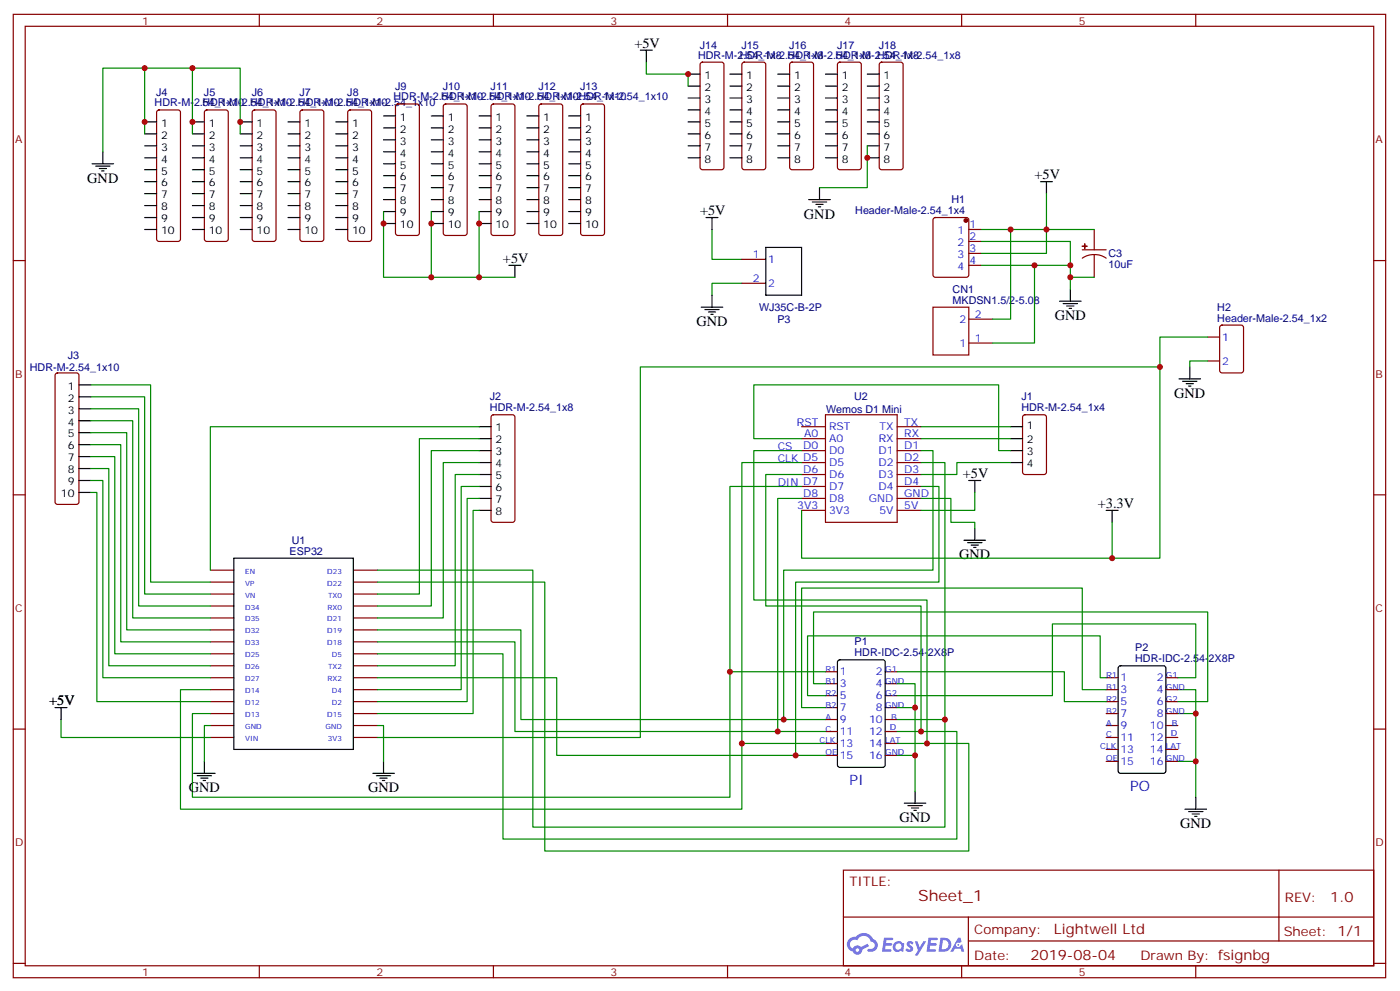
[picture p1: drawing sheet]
<svg xmlns="http://www.w3.org/2000/svg" width="413mm" height="292mm" viewBox="0 0 413 292" stroke-linecap="round" stroke-linejoin="round" font-family="sans-serif">
<g fill="none" stroke="#870000" stroke-width=".35">
<path d="M3.9 4.2h405.4v284.4h-405.4zM7.4 7.8h398.3v277.2h-398.3zM76.6 4.2v3.6M145.7 4.2v3.6M214.9 4.2v3.6M284 4.2v3.6M353.2 4.2v3.6M3.9 76.9h3.5M405.7 76.9h3.6M3.9 146h3.5M405.7 146h3.6M3.9 215.2h3.5"/>
<path d="M405.7 215.2h3.6M249.1 256.8h156.6v28.2h-156.6zM377.7 256.8v20.9M249.1 270.7h156.5M286 277.7h119.6M286 270.7v14.1M3.9 284.3h3.5M76.6 285v3.6M145.7 285v3.6M214.9 285v3.6M284 285v3.6M353.2 285v3.6"/>
<path d="M405.7 284.3h3.6"/>
</g>
<g fill="#5487ff">
<path d="M268.1 278a1.22 1.22 0 0 1 1.7 .3l-.4 .5a.47 .47 0 0 0-.3-.4 .47 .47 0 0 0-.5 .2l.1 .3a1.14 1.14 0 0 1 .8 1.7 1.14 1.14 0 0 1-1.9 0l-.2-.2 .5-.5 .7 .4a.29 .29 0 0 0 .3-.3 .29 .29 0 0 0-.2-.3 1.04 1.04 0 0 1-.6-1.7z"/>
<path d="M261.1 276.8h2.3l.4 .1-.2 .5-1.8 .1-.1 .9h1.5l.3 .3-.4 .4h-1.5l-.2 1.1h1.7l.2 .3-.2 .4h-2.6z"/>
<path d="M274.2 276.8h2.4l.3 .1-.1 .5-1.8 .1-.2 .9h1.6l.3 .3-.4 .4h-1.6l-.1 1.1h1.7l.2 .3-.2 .4h-2.7z"/>
<path d="M283 276.8h.7l.3 1.2-.6 .3a.69 .69 0 0 0-1 .3 .69 .69 0 0 0 .4 1 .69 .69 0 0 0 .9-.7l.5-.2 .6 2.2h-.8l-.3-.9h-1.7l-.5 .9h-.8z"/>
<path d="M270.2 277.8h.8l.6 1.9 1.1-1.9h.9l-2.6 4.2h-.8l.9-1.5z"/>
<path d="M277.8 276.8l-.6 4.1h1.3a2.11 2.11 0 0 0 2.5-2.1 2.11 2.11 0 0 0-2.5-2zM278.5 277.5a1.39 1.39 0 0 1 1.7 1.4 1.39 1.39 0 0 1-1.8 1.3h-.3z"/>
<path d="M264.1 278.4a1.54 1.54 0 0 0-.1 2.1 1.54 1.54 0 0 0 2.1 .2l.7 .2 .3-2.3-.2-.2-.4-.1a1.49 1.49 0 0 0-2.4 .1zM264.3 279.4a.95 .95 0 0 1 1.9 0 .95 .95 0 0 1-1.9 0z"/>
<path d="M250.8 277.1a2.18 2.18 0 0 0 1.1 3.7 1.44 1.44 0 0 0 1.6 1 1.44 1.44 0 0 0 1.2-1.5l2-1-.5-.8-1.9 1a1.47 1.47 0 0 0-2.4 .5 1.39 1.39 0 0 1-.7-2 1.39 1.39 0 0 1 2-.5 2.12 2.12 0 0 1 2.2-1.3 2.12 2.12 0 0 1 1.9 1.7 1.14 1.14 0 0 1 1 1.4 1.14 1.14 0 0 1-1.6 .8 .43 .43 0 0 0-.5 .3 .43 .43 0 0 0 .4 .5 1.98 1.98 0 0 0 2.5-1.2 1.98 1.98 0 0 0-1.2-2.5 3.1 3.1 0 0 0-5.3-.7l-.9 .1zM252.7 280.4a.55 .55 0 0 1 1.1 0 .55 .55 0 0 1-1.1 0z"/>
<circle cx="283" cy="278.9" r=".26"/>
</g>
<g fill="none" stroke="#000" stroke-width=".35">
<path d="M189.1 14.8h3.6M190.9 14.8v3.5M42.7 36h3.5M42.7 39.5h3.5M56.8 36h3.6M56.8 39.5h3.6M70.9 36h3.6M70.9 39.5h3.6M85.1 36h3.5M85.1 39.5h3.5M99.2 36h3.5M99.2 39.5h3.5"/>
<path d="M113.3 34.2h3.5M113.3 37.7h3.5M127.4 34.2h3.5M127.4 37.7h3.5M141.5 34.2h3.5M141.5 37.7h3.5M155.6 34.2h3.5M155.6 37.7h3.5M168 34.2h3.5M168 37.7h3.5M203.2 36h3.6M203.2 39.5h3.6"/>
<path d="M203.2 21.9h3.6M203.2 25.4h3.6M203.2 28.9h3.6M203.2 32.5h3.6M215.6 36h3.5M215.6 39.5h3.5M215.6 21.9h3.5M215.6 25.4h3.5M215.6 28.9h3.5M215.6 32.5h3.5M229.7 36h3.5M229.7 39.5h3.5"/>
<path d="M229.7 21.9h3.5M229.7 25.4h3.5M229.7 28.9h3.5M229.7 32.5h3.5M243.8 36h3.5M243.8 39.5h3.5M243.8 21.9h3.5M243.8 25.4h3.5M243.8 28.9h3.5M243.8 32.5h3.5M256.2 36h3.5M256.2 39.5h3.5"/>
<path d="M256.2 21.9h3.5M256.2 25.4h3.5M256.2 28.9h3.5M256.2 32.5h3.5M27.2 48.3h6.3M28.3 49h4.2M29.3 49.7h2.1M30 50.4h.7M30.4 44.8v3.5M42.7 53.6h3.5M42.7 43h3.5M42.7 46.6h3.5"/>
<path d="M42.7 50.1h3.5M42.7 57.2h3.5M56.8 53.6h3.6M56.8 43h3.6M56.8 46.6h3.6M56.8 50.1h3.6M56.8 57.2h3.6M70.9 53.6h3.6M70.9 43h3.6M70.9 46.6h3.6M70.9 50.1h3.6M70.9 57.2h3.6"/>
<path d="M85.1 53.6h3.5M85.1 43h3.5M85.1 46.6h3.5M85.1 50.1h3.5M85.1 57.2h3.5M99.2 53.6h3.5M99.2 43h3.5M99.2 46.6h3.5M99.2 50.1h3.5M99.2 57.2h3.5M113.3 41.3h3.5M113.3 44.8h3.5"/>
<path d="M113.3 48.3h3.5M113.3 51.9h3.5M113.3 55.4h3.5M113.3 58.9h3.5M127.4 41.3h3.5M127.4 44.8h3.5M127.4 48.3h3.5M127.4 51.9h3.5M127.4 55.4h3.5M127.4 58.9h3.5M141.5 41.3h3.5M141.5 44.8h3.5"/>
<path d="M141.5 48.3h3.5M141.5 51.9h3.5M141.5 55.4h3.5M141.5 58.9h3.5M155.6 41.3h3.5M155.6 44.8h3.5M155.6 48.3h3.5M155.6 51.9h3.5M155.6 55.4h3.5M155.6 58.9h3.5M168 41.3h3.5M168 44.8h3.5"/>
<path d="M168 48.3h3.5M168 51.9h3.5M168 55.4h3.5M168 58.9h3.5M203.2 43h3.6M203.2 46.6h3.6M215.6 43h3.5M215.6 46.6h3.5M229.7 43h3.5M229.7 46.6h3.5M238.9 58.9h6.3M239.9 59.6h4.3"/>
<path d="M242 55.4v3.5M243.8 43h3.5M243.8 46.6h3.5M256.2 43h3.5M256.2 46.6h3.5M307.3 53.6h3.5M309.1 53.6v3.6M42.7 64.2h3.5M42.7 60.7h3.5M42.7 67.7h3.5M56.8 64.2h3.6M56.8 60.7h3.6"/>
<path d="M56.8 67.7h3.6M70.9 64.2h3.6M70.9 60.7h3.6M70.9 67.7h3.6M85.1 64.2h3.5M85.1 60.7h3.5M85.1 67.7h3.5M99.2 64.2h3.5M99.2 60.7h3.5M99.2 67.7h3.5M113.3 62.4h3.5M113.3 66h3.5"/>
<path d="M127.4 62.4h3.5M127.4 66h3.5M141.5 62.4h3.5M141.5 66h3.5M150.3 78.3h3.5M152.1 78.3v3.5M155.6 62.4h3.5M155.6 66h3.5M168 62.4h3.5M168 66h3.5M208.5 64.2h3.6M210.3 64.2v3.5"/>
<path d="M226.2 73h10.5v14.1h-10.5zM241 60.3h2.1M241.7 61h.7M207.1 90.7h6.4M208.2 91.4h4.2M209.2 92.1h2.1M209.9 92.8h.7M210.3 87.1v3.6M312.9 88.9h6.4M314 89.6h4.2M315.1 90.3h2.1M315.8 91h.7"/>
<path d="M316.1 85.4v3.5M23.3 113.6h3.5M23.3 117.1h3.5M348.2 111.8h6.4M349.3 112.5h4.2M350.3 113.2h2.2M351 113.9h.8M351.4 108.3v3.5M23.3 120.6h3.5M23.3 124.2h3.5M23.3 127.7h3.5M23.3 131.2h3.5"/>
<path d="M23.3 134.8h3.5M23.3 138.3h3.5M141.5 125.9h3.5M141.5 129.5h3.5M141.5 133h3.5M141.5 136.5h3.5M298.5 125.9h3.5M298.5 129.5h3.5M298.5 133h3.5M298.5 136.5h3.5M23.3 141.8h3.5M23.3 145.3h3.5"/>
<path d="M141.5 140.1h3.5M141.5 143.6h3.5M141.5 147.1h3.5M141.5 150.6h3.5M284.7 159.5h6.4M286.1 141.8h3.6M287.9 141.8v3.5M287.9 155.9v3.6M326.7 150.6h3.5M328.5 150.6v3.6M69.1 164.7h35.2v56.5h-35.2zM285.8 160.2h4.2"/>
<path d="M286.8 160.9h2.2M287.5 161.6h.8M247.6 194.9l.4-.2h12.7l.7 .5v30.6l-.4 .6-13 .1-.6-.5-.1-30.6zM330.5 196.7l.4-.2h12.7l.7 .4v30.6l-.4 .7h-13l-.6-.4-.1-30.6zM16.3 208.8h3.5M18 208.8v3.6M57.2 228.2h6.3M58.2 229h4.3M59.3 229.7h2.1M60 230.4h.7M60.4 224.7v3.5M110.1 228.2h6.4"/>
<path d="M111.2 229h4.2M112.2 229.7h2.1M112.9 230.4h.7M113.3 224.7v3.5M267.1 237.1h6.3M268.1 237.8h4.3M269.2 238.5h2.1M269.9 239.2h.7M270.3 233.5v3.6M350 238.8h6.3M351 239.5h4.3M353.2 235.3v3.5"/>
<path d="M352.1 240.2h2.1M352.8 240.9h.7"/>
</g>
<g fill="none" stroke="#870000" stroke-width=".35">
<path d="M207 18.6l.5-.3h5.6l.5 .3 .2 .5v30.3l-.2 .5-.5 .2h-5.6l-.5-.2-.2-.5v-30.3zM219.3 18.6l.5-.3h5.7l.5 .3 .2 .5v30.3l-.3 .5-.4 .2h-5.7l-.5-.2-.2-.5v-30.3zM233.5 18.6l.4-.3h5.7l.5 .3 .2 .5v30.3l-.3 .5-.4 .2h-5.7l-.5-.2-.2-.5v-30.3zM247.6 18.6l.4-.3h5.7l.5 .3 .2 .5v30.3l-.2 .5-.5 .2h-5.7l-.5-.2-.2-.5v-30.3zM259.9 18.6l.5-.3h5.6l.5 .3 .2 .5v30.3l-.2 .5-.5 .2h-5.6l-.5-.2-.2-.5v-30.3zM46.5 32.7l.5-.2h5.6l.5 .2 .2 .5v37.4l-.2 .5-.5 .2h-5.6l-.5-.3-.3-.4v-37.4zM60.6 32.7l.5-.2h5.6l.5 .2 .2 .5v37.4l-.2 .5-.5 .2h-5.6l-.5-.3-.2-.4v-37.4zM74.7 32.7l.5-.2h5.6l.5 .2 .2 .5v37.4l-.2 .5-.5 .2h-5.6l-.5-.3-.2-.4v-37.4zM88.8 32.7l.5-.2h5.6l.5 .2 .2 .5v37.4l-.2 .5-.5 .2h-5.6l-.5-.3-.2-.4v-37.4zM102.9 32.7l.5-.2h5.6l.5 .2 .2 .5v37.4l-.2 .5-.5 .2h-5.6l-.5-.3-.2-.4v-37.4zM117 30.9l.5-.2h5.7l.5 .2 .2 .5v37.4l-.3 .5-.4 .2h-5.7l-.5-.2-.2-.5v-37.4zM131.2 30.9l.4-.2h5.7l.5 .2 .2 .5v37.4l-.3 .5-.4 .2h-5.7l-.5-.2-.2-.5v-37.4z"/>
<path d="M145.3 30.9l.4-.2h5.7l.5 .2 .2 .5v37.4l-.3 .5-.4 .2h-5.7l-.5-.2-.2-.5v-37.4zM159.4 30.9l.4-.2h5.7l.5 .2 .2 .5v37.4l-.2 .5-.5 .2h-5.7l-.5-.2-.2-.5v-37.4zM171.7 30.9l.5-.2h5.6l.5 .2 .2 .5v37.4l-.2 .5-.5 .2h-5.6l-.5-.2-.2-.5v-37.4zM219.1 76.6h7.1M275.8 64.4l.5-.2h9.1l.7 .4v16.5l-.4 .7h-9.4l-.7-.4v-16.5zM286.1 67.7h3.6M286.1 71.3h3.6M286.1 74.8h3.6M286.1 78.3h3.6M319.7 73.7h7M323.2 75.1l1.8 .3 1.7 .8M323.2 75.1l-1.9 .3-1.6 .8"/>
<path d="M323.2 67.7v6M323.2 75.1v6.7M219.1 83.6h7.1M275.6 90.7h10.5v14.1h-10.5zM286.1 94.2h7.1M356.7 99.5h3.5M360.5 96.2l.4-.2h5.7l.6 .4 .1 13-.5 .6-5.9 .1-.6-.5-.1-12.9zM16.5 110.3l.5-.2h5.6l.5 .2 .2 .5v37.4l-.2 .5-.5 .2h-5.6l-.5-.3-.2-.4v-37.4zM286.1 101.2h7.1M356.7 106.5h3.5M145.3 122.6l.4-.2h5.7l.5 .2 .2 .5v30.4l-.3 .5-.4 .2h-5.7l-.5-.3-.2-.4v-30.4zM236.7 133h7.1"/>
<path d="M236.7 129.5h7.1M236.7 125.9h7.1M236.7 136.5h7.1M243.8 122.4h21.2v31.8h-21.2zM265 133h7M265 129.5h7M265 125.9h7M265 136.5h7M302.2 122.6l.5-.2h5.7l.6 .4 .1 16.5-.5 .7-5.9 .1-.6-.5-.1-16.5zM236.7 150.6h7.1M236.7 147.1h7.1M236.7 143.6h7.1"/>
<path d="M236.7 140.1h7.1M265 150.6h7M265 147.1h7M265 143.6h7M265 140.1h7M62.1 168.3h7M62.1 171.8h7M62.1 175.3h7M62.1 178.9h7M104.6 168.3h6.9M104.6 171.8h6.9M104.6 175.3h6.9"/>
<path d="M104.6 178.9h6.9M62.1 182.4h7M62.1 185.9h7M62.1 189.4h7M62.1 193h7M62.1 196.5h7M104.6 182.4h6.9M104.6 185.9h6.9M104.6 189.4h6.9M104.6 193h6.9M104.6 196.5h6.9M243.8 198.3h3.5"/>
<path d="M261.4 198.3h3.6M62.1 200h7M62.1 203.6h7M62.1 207.1h7M62.1 210.6h7M62.1 214.1h7M62.1 217.7h7M104.6 200h6.9M104.6 203.6h6.9M104.6 207.1h6.9M104.6 210.6h6.9M104.6 214.1h6.9"/>
<path d="M104.6 217.7h6.9M243.8 201.8h3.5M243.8 205.3h3.5M243.8 208.8h3.5M243.8 212.4h3.5M243.8 215.9h3.5M243.8 219.4h3.5M261.4 201.8h3.6M261.4 205.3h3.6M261.4 208.8h3.6M261.4 212.4h3.6M261.4 215.9h3.6"/>
<path d="M261.4 219.4h3.6M326.7 200h3.5M326.7 203.6h3.5M326.7 207.1h3.5M326.7 210.6h3.5M326.7 214.1h3.5M326.7 217.7h3.5M344.3 200h3.6M344.3 203.6h3.6M344.3 207.1h3.6M344.3 210.6h3.6M344.3 214.1h3.6"/>
<path d="M344.3 217.7h3.6M243.8 223h3.5M261.4 223h3.6M326.7 221.2h3.5M326.7 224.7h3.5M344.3 221.2h3.6M344.3 224.7h3.6"/>
</g>
<g fill="#870000" stroke="#870000" stroke-width=".35">
<path d="M319.7 72.7h1.4z"/>
<path d="M320.4 72v1.4z"/>
<circle cx="285.3" cy="65.1" r=".53"/>
</g>
<g fill="none" stroke="#008700" stroke-width=".35">
<path d="M190.9 18.3v3.6h12.3v3.5M42.7 20.1v19.4M56.8 20.1v19.4M70.9 39.5v-19.4h-40.5v24.7M256.2 43v12.4h-14.2M309.1 57.2v17.6h-19.4M113.3 62.4v19.4h14.1M127.4 62.4v19.4h14.1M141.5 62.4v19.4h10.6M210.3 67.7v8.9h8.8M289.7 71.3h26.4v14.1M289.7 67.7h33.5"/>
<path d="M289.7 78.3h26.4M298.5 67.7v26.5h-5.3M305.5 78.3v22.9h-12.3M219.1 83.6h-8.8v3.5M316.1 81.8h7.1M356.7 99.5h-14.1v65.2h-105.9v-14.1M26.8 117.1h15.9v58.2h19.4M26.8 113.6h17.7v58.2h17.6M342.6 108.3h-153.5v109.4h-77.6M356.7 106.5h-5.3v1.8M26.8 138.3h5.3v58.2h30M26.8 134.8h7.1v58.2h28.2"/>
<path d="M26.8 131.2h8.9v58.2h26.4M26.8 127.7h10.6v58.2h24.7M26.8 124.2h12.4v58.2h22.9M26.8 120.6h14.2v58.3h21.1M141.5 136.5h-10.6v45.9h-19.4M141.5 133h-14.1v45.9h-15.9M141.5 129.5h-17.6v45.8h-12.4M141.5 125.9h-79.4v42.4M236.7 133h-14.1v44.1h51.2v42.3h-8.8M236.7 136.5h-17.6v82.9h24.7M236.7 129.5h-14.1v-15.9h72.4v19.4h3.5M272 133h3.6v35.3h-44.1v44.1h12.3"/>
<path d="M272 136.5h7.1v75.9h-14.1M272 125.9h26.5M272 129.5h26.5M298.5 136.5h-15.9v3.6h-10.6M26.8 145.3h1.8v61.8h33.5M26.8 141.8h3.6v58.2h31.7M141.5 150.6h-1.8v60h-28.2M141.5 147.1h-3.5v60h-26.5M141.5 143.6h-5.3v60h-24.7M141.5 140.1h-7.1v56.4h-22.9M236.7 147.1h-7v68.8h14.1M236.7 140.1h-10.5v38.8h45.8v37h-7"/>
<path d="M236.7 143.6h-21.1v54.7h28.2M272 147.1h8.8v7.1h7.1v1.7M272 143.6h5.3v28.2h-42.3v51.2h8.8M287.9 145.3v5.3h-15.9M328.5 154.2v10.5M111.5 168.3h45.9v75.8h121.7v-31.7M111.5 171.8h49.4v79.4h125.2v-31.8h-12.3M111.5 185.9h42.3v26.5h77.7M111.5 189.4h40.6v26.5h77.6M111.5 193h37.1v54.6h134v-31.7h-10.6M215.6 198.3v37h-158.8v-24.7h5.3M265 198.3h49.4v8.8h12.3"/>
<path d="M18 212.4v5.3h44.1M62.1 203.6h-8.8v35.2h165.8v-19.4M62.1 214.1h-1.7v10.6M111.5 214.1h1.8v10.6M111.5 200h52.9v23h70.6M243.8 201.8h-3.5v-21.2h116.4v26.5h-8.8M265 201.8h5.3v31.7M265 208.8h5.3M326.7 200h-1.8v-12.3h-86.4v17.6h5.3M326.7 203.6h-7v-30h-83v35.2h7.1M347.9 203.6h5.3v31.7M347.9 200h5.3v-15.9h-42.4v21.2h-45.8"/>
<path d="M347.9 210.6h5.3M265 223h5.3M347.9 224.7h5.3"/>
</g>
<g fill="#c00">
<circle cx="305.5" cy="78.3" r=".88"/>
<circle cx="316.1" cy="81.8" r=".88"/>
<circle cx="309.1" cy="67.7" r=".88"/>
<circle cx="316.1" cy="78.3" r=".88"/>
<circle cx="298.5" cy="67.7" r=".88"/>
<circle cx="270.3" cy="208.8" r=".88"/>
<circle cx="270.3" cy="223" r=".88"/>
<circle cx="353.2" cy="224.7" r=".88"/>
<circle cx="353.2" cy="210.6" r=".88"/>
<circle cx="231.5" cy="212.4" r=".88"/>
<circle cx="279.1" cy="212.4" r=".88"/>
<circle cx="229.7" cy="215.9" r=".88"/>
<circle cx="272" cy="215.9" r=".88"/>
<circle cx="273.8" cy="219.4" r=".88"/>
<circle cx="235" cy="223" r=".88"/>
<circle cx="219.1" cy="219.4" r=".88"/>
<circle cx="215.6" cy="198.3" r=".88"/>
<circle cx="141.5" cy="66" r=".88"/>
<circle cx="141.5" cy="81.8" r=".88"/>
<circle cx="127.4" cy="66" r=".88"/>
<circle cx="127.4" cy="81.8" r=".88"/>
<circle cx="113.3" cy="66" r=".88"/>
<circle cx="70.9" cy="36" r=".88"/>
<circle cx="56.8" cy="20.1" r=".88"/>
<circle cx="56.8" cy="36" r=".88"/>
<circle cx="42.7" cy="20.1" r=".88"/>
<circle cx="42.7" cy="36" r=".88"/>
<circle cx="203.2" cy="21.9" r=".88"/>
<circle cx="256.2" cy="46.6" r=".88"/>
<circle cx="342.6" cy="108.3" r=".88"/>
<circle cx="328.5" cy="164.7" r=".88"/>
</g>
<text font-size="4.6" fill="#800" x="271.2" y="265.8">Sheet_1</text>
<g font-size="4.2">
<text x="187.4" y="14.1">+5V</text>
<text x="25.8" y="54">GND</text>
<text x="305.5" y="52.9">+5V</text>
<text x="206.8" y="63.5">+5V</text>
<text x="237.5" y="64.6">GND</text>
<text x="148.6" y="77.6">+5V</text>
<text x="311.5" y="94.5">GND</text>
<text x="205.7" y="96.3">GND</text>
<text x="346.8" y="117.5">GND</text>
<text x="284.4" y="141.1">+5V</text>
<text x="324.2" y="149.9">+3.3V</text>
<text x="283.3" y="165.1">GND</text>
<text x="14.5" y="208.1">+5V</text>
<text x="55.8" y="233.9">GND</text>
<text x="108.7" y="233.9">GND</text>
<text x="265.7" y="242.7">GND</text>
<text x="348.6" y="244.5">GND</text>
</g>
<g font-size="4.2" fill="#00f">
<text x="250.9" y="231.8">PI</text>
<text x="333.8" y="233.5">PO</text>
</g>
<g font-size="4.2" fill="#800">
<text x="392.9" y="266.1">1.0</text>
<text x="311.3" y="275.6">Lightwell Ltd</text>
<text x="304.3" y="283.4">2019-08-04</text>
</g>
<g font-size="3.9" fill="#800">
<text x="250.9" y="261.4">TITLE:</text>
<text x="379.5" y="266.1">REV:</text>
<text x="287.8" y="275.6">Company:</text>
<text x="379.1" y="276.2">Sheet: 1/1</text>
<text x="287.8" y="283.3">Date:</text>
<text x="336.8" y="283.4">Drawn By: fsignbg</text>
</g>
<g font-size="3.2" fill="#800">
<text x="42" y="7.2">1</text>
<text x="111.2" y="7.2">2</text>
<text x="180.3" y="7.2">3</text>
<text x="249.4" y="7.2">4</text>
<text x="318.6" y="7.2">5</text>
<text x="4.4" y="42.3">A</text>
<text x="406.3" y="42.3">A</text>
<text x="4.4" y="111.5">B</text>
<text x="406.3" y="111.5">B</text>
<text x="4.4" y="180.6">C</text>
<text x="406.3" y="180.6">C</text>
<text x="4.4" y="249.8">D</text>
<text x="406.3" y="249.8">D</text>
<text x="42" y="288">1</text>
<text x="111.2" y="288">2</text>
<text x="180.3" y="288">3</text>
<text x="249.4" y="288">4</text>
<text x="318.6" y="288">5</text>
</g>
<g font-size="3.2" fill="#000080">
<text x="206.2" y="17.3">HDR-M-2.54_1x8 HDR-M-2.54_1x8 HDR-M-2.54_1x8</text>
<text x="206.7" y="14.3">J14</text>
<text x="218.5" y="17.3">HDR-M-2.54_1x8</text>
<text x="219" y="14.3">J15</text>
<text x="233.1" y="14.3">J16</text>
<text x="246.7" y="17.3">HDR-M-2.54_1x8</text>
<text x="247.2" y="14.3">J17</text>
<text x="259.6" y="14.3">J18</text>
<text x="46.1" y="28.5">J4</text>
<text x="60.2" y="28.5">J5</text>
<text x="74.4" y="28.5">J6</text>
<text x="88.5" y="28.5">J7</text>
<text x="102.6" y="28.5">J8</text>
<text x="116.2" y="29.6">HDR-M-2.54_1x10 HDR-M-2.54_1x10HDR-M-2.54_1x10</text>
<text x="116.7" y="26.7">J9</text>
<text x="130.3" y="29.6">HDR-M-2.54_1x10 HDR-M-2.54_1x10</text>
<text x="130.8" y="26.7">J10</text>
<text x="144.9" y="26.7">J11</text>
<text x="159" y="26.7">J12</text>
<text x="171.4" y="26.7">J13</text>
<text x="45.7" y="31.4">HDR-M-2.54_1x10 HDR-M-2.54_1x10 HDR-M-2.54_1x10</text>
<text x="59.8" y="31.4">HDR-M-2.54_1x10 HDR-M-2.54_1x10</text>
<text x="281" y="60">H1</text>
<text x="252.6" y="63.1">Header-Male-2.54_1x4</text>
<text x="327.4" y="75.8">C3</text>
<text x="327.4" y="79">10uF</text>
<text x="281.3" y="89.6">MKDSN1.5/2-5.08</text>
<text x="281.3" y="86.5">CN1</text>
<text x="224.2" y="91.8">WJ35C-B-2P</text>
<text x="229.6" y="95.3">P3</text>
<text x="359.5" y="94.9">Header-Male-2.54_1x2</text>
<text x="359.5" y="91.7">H2</text>
<text x="20" y="105.9">J3</text>
<text x="8.8" y="109.4">HDR-M-2.54_1x10</text>
<text x="144.7" y="118.2">J2</text>
<text x="252.3" y="118.2">U2</text>
<text x="301.7" y="118.1">J1</text>
<text x="144.7" y="121.4">HDR-M-2.54_1x8</text>
<text x="244" y="121.9">Wemos D1 Mini</text>
<text x="301.7" y="121.4">HDR-M-2.54_1x4</text>
<text x="86.2" y="160.6">U1</text>
<text x="85.5" y="163.7">ESP32</text>
<text x="252.4" y="190.5">P1</text>
<text x="252.4" y="193.7">HDR-IDC-2.54-2X8P</text>
<text x="335.3" y="195.4">HDR-IDC-2.54-2X8P</text>
<text x="335.3" y="192.3">P2</text>
</g>
<g font-size="3.2">
<text x="208.1" y="23.3">1</text>
<text x="220.4" y="23.3">1</text>
<text x="234.5" y="23.3">1</text>
<text x="248.6" y="23.3">1</text>
<text x="261" y="23.3">1</text>
<text x="208.1" y="26.8">2</text>
<text x="220.4" y="26.8">2</text>
<text x="234.5" y="26.8">2</text>
<text x="248.6" y="26.8">2</text>
<text x="261" y="26.8">2</text>
<text x="118.1" y="35.6">1</text>
<text x="132.2" y="35.6">1</text>
<text x="146.3" y="35.6">1</text>
<text x="160.4" y="35.6">1</text>
<text x="172.8" y="35.6">1</text>
<text x="208.1" y="30.3">3</text>
<text x="208.1" y="33.9">4</text>
<text x="220.4" y="30.3">3</text>
<text x="220.4" y="33.9">4</text>
<text x="234.5" y="30.3">3</text>
<text x="234.5" y="33.9">4</text>
<text x="248.6" y="30.3">3</text>
<text x="248.6" y="33.9">4</text>
<text x="261" y="30.3">3</text>
<text x="261" y="33.9">4</text>
<text x="47.6" y="37.4">1</text>
<text x="47.6" y="40.9">2</text>
<text x="61.7" y="37.4">1</text>
<text x="61.7" y="40.9">2</text>
<text x="75.8" y="37.4">1</text>
<text x="75.8" y="40.9">2</text>
<text x="89.9" y="37.4">1</text>
<text x="89.9" y="40.9">2</text>
<text x="104" y="37.4">1</text>
<text x="104" y="40.9">2</text>
<text x="118.1" y="39.2">2</text>
<text x="132.2" y="39.2">2</text>
<text x="146.3" y="39.2">2</text>
<text x="160.4" y="39.2">2</text>
<text x="172.8" y="39.2">2</text>
<text x="208.1" y="37.4">5</text>
<text x="208.1" y="40.9">6</text>
<text x="220.4" y="37.4">5</text>
<text x="220.4" y="40.9">6</text>
<text x="234.5" y="37.4">5</text>
<text x="234.5" y="40.9">6</text>
<text x="248.6" y="37.4">5</text>
<text x="248.6" y="40.9">6</text>
<text x="261" y="37.4">5</text>
<text x="261" y="40.9">6</text>
<text x="47.6" y="44.5">3</text>
<text x="47.6" y="48">4</text>
<text x="61.7" y="44.5">3</text>
<text x="61.7" y="48">4</text>
<text x="75.8" y="44.5">3</text>
<text x="75.8" y="48">4</text>
<text x="89.9" y="44.5">3</text>
<text x="89.9" y="48">4</text>
<text x="104" y="44.5">3</text>
<text x="104" y="48">4</text>
<text x="118.1" y="42.7">3</text>
<text x="118.1" y="46.2">4</text>
<text x="132.2" y="42.7">3</text>
<text x="132.2" y="46.2">4</text>
<text x="146.3" y="42.7">3</text>
<text x="146.3" y="46.2">4</text>
<text x="160.4" y="42.7">3</text>
<text x="160.4" y="46.2">4</text>
<text x="172.8" y="42.7">3</text>
<text x="172.8" y="46.2">4</text>
<text x="208.1" y="44.5">7</text>
<text x="208.1" y="48">8</text>
<text x="220.4" y="44.5">7</text>
<text x="220.4" y="48">8</text>
<text x="234.5" y="44.5">7</text>
<text x="234.5" y="48">8</text>
<text x="248.6" y="44.5">7</text>
<text x="248.6" y="48">8</text>
<text x="261" y="44.5">7</text>
<text x="261" y="48">8</text>
<text x="47.6" y="51.5">5</text>
<text x="61.7" y="51.5">5</text>
<text x="75.8" y="51.5">5</text>
<text x="89.9" y="51.5">5</text>
<text x="104" y="51.5">5</text>
<text x="118.1" y="49.7">5</text>
<text x="118.1" y="53.3">6</text>
<text x="132.2" y="49.7">5</text>
<text x="132.2" y="53.3">6</text>
<text x="146.3" y="49.7">5</text>
<text x="146.3" y="53.3">6</text>
<text x="160.4" y="49.7">5</text>
<text x="160.4" y="53.3">6</text>
<text x="172.8" y="49.7">5</text>
<text x="172.8" y="53.3">6</text>
<text x="47.6" y="55">6</text>
<text x="47.6" y="58.6">7</text>
<text x="61.7" y="55">6</text>
<text x="61.7" y="58.6">7</text>
<text x="75.8" y="55">6</text>
<text x="75.8" y="58.6">7</text>
<text x="89.9" y="55">6</text>
<text x="89.9" y="58.6">7</text>
<text x="104" y="55">6</text>
<text x="104" y="58.6">7</text>
<text x="118.1" y="56.8">7</text>
<text x="132.2" y="56.8">7</text>
<text x="146.3" y="56.8">7</text>
<text x="160.4" y="56.8">7</text>
<text x="172.8" y="56.8">7</text>
<text x="47.6" y="62.1">8</text>
<text x="47.6" y="65.6">9</text>
<text x="61.7" y="62.1">8</text>
<text x="61.7" y="65.6">9</text>
<text x="75.8" y="62.1">8</text>
<text x="75.8" y="65.6">9</text>
<text x="89.9" y="62.1">8</text>
<text x="89.9" y="65.6">9</text>
<text x="104" y="62.1">8</text>
<text x="104" y="65.6">9</text>
<text x="118.1" y="60.3">8</text>
<text x="118.1" y="63.9">9</text>
<text x="132.2" y="60.3">8</text>
<text x="132.2" y="63.9">9</text>
<text x="146.3" y="60.3">8</text>
<text x="146.3" y="63.9">9</text>
<text x="160.4" y="60.3">8</text>
<text x="160.4" y="63.9">9</text>
<text x="172.8" y="60.3">8</text>
<text x="172.8" y="63.9">9</text>
<text x="47.6" y="69.1">10</text>
<text x="61.7" y="69.1">10</text>
<text x="75.8" y="69.1">10</text>
<text x="89.9" y="69.1">10</text>
<text x="104" y="69.1">10</text>
<text x="118.1" y="67.4">10</text>
<text x="132.2" y="67.4">10</text>
<text x="146.3" y="67.4">10</text>
<text x="160.4" y="67.4">10</text>
<text x="172.8" y="67.4">10</text>
<text x="20" y="115">1</text>
<text x="20" y="118.5">2</text>
<text x="20" y="122.1">3</text>
<text x="20" y="125.6">4</text>
<text x="20" y="129.1">5</text>
<text x="146.3" y="127.4">1</text>
<text x="146.3" y="130.9">2</text>
<text x="303.3" y="126.6">1</text>
<text x="303.3" y="130.9">2</text>
<text x="20" y="132.6">6</text>
<text x="20" y="136.2">7</text>
<text x="146.3" y="134.4">3</text>
<text x="146.3" y="137.9">4</text>
<text x="303.3" y="134.4">3</text>
<text x="303.3" y="137.9">4</text>
<text x="20" y="139.7">8</text>
<text x="20" y="143.2">9</text>
<text x="146.3" y="141.5">5</text>
<text x="18" y="146.8">10</text>
<text x="146.3" y="145">6</text>
<text x="146.3" y="148.5">7</text>
<text x="146.3" y="152">8</text>
</g>
<g font-size="3.2" fill="#00f">
<text x="282.8" y="69.1">1</text>
<text x="286.3" y="67.4">1</text>
<text x="286.3" y="70.9">2</text>
<text x="222.4" y="76.2">1</text>
<text x="226.9" y="77.6">1</text>
<text x="282.8" y="72.7">2</text>
<text x="282.8" y="76.2">3</text>
<text x="286.3" y="74.4">3</text>
<text x="286.3" y="78">4</text>
<text x="222.4" y="83.3">2</text>
<text x="282.8" y="79.7">4</text>
<text x="226.9" y="84.7">2</text>
<text x="283.4" y="95.2">2</text>
<text x="287.9" y="93.8">2</text>
<text x="287.9" y="100.9">1</text>
<text x="360.9" y="100.5">1</text>
<text x="283.4" y="102.3">1</text>
<text x="360.9" y="107.6">2</text>
<text x="235.4" y="125.6">RST</text>
<text x="267.1" y="125.6">TX</text>
<text x="237.5" y="129.1">A0</text>
<text x="244.9" y="130.5">A0</text>
<text x="244.9" y="127">RST</text>
<text x="259.5" y="130.5">RX</text>
<text x="259.8" y="127">TX</text>
<text x="267.1" y="129.1">RX</text>
<text x="229.7" y="136.3">CLK D5</text>
<text x="229.7" y="132.8">CS</text>
<text x="237.2" y="132.6">D0</text>
<text x="244.9" y="134.1">D0</text>
<text x="244.9" y="137.6">D5</text>
<text x="259.5" y="137.6">D2</text>
<text x="259.5" y="134.1">D1</text>
<text x="267.1" y="136.2">D2</text>
<text x="267.1" y="132.6">D1</text>
<text x="229.7" y="143.3">DIN D7</text>
<text x="237.2" y="139.7">D6</text>
<text x="244.9" y="141.1">D6</text>
<text x="259.5" y="141.1">D3</text>
<text x="267.1" y="143.2">D4</text>
<text x="267.1" y="139.7">D3</text>
<text x="237.2" y="146.8">D8</text>
<text x="244.9" y="148.2">D8</text>
<text x="244.9" y="144.6">D7</text>
<text x="256.6" y="148.2">GND</text>
<text x="259.5" y="144.6">D4</text>
<text x="267.1" y="146.8">GND</text>
<text x="235.5" y="150.3">3V3</text>
<text x="244.9" y="151.7">3V3</text>
<text x="259.7" y="151.7">5V</text>
<text x="267.1" y="150.3">5V</text>
<text x="248" y="199.3">1</text>
<text x="248" y="202.8">3</text>
<text x="258.7" y="199.3">2</text>
<text x="258.7" y="202.8">4</text>
<text x="330.9" y="201.1">1</text>
<text x="341.6" y="201.1">2</text>
<text x="248" y="206.4">5</text>
<text x="248" y="209.9">7</text>
<text x="258.7" y="206.4">6</text>
<text x="258.7" y="209.9">8</text>
<text x="330.9" y="204.6">3</text>
<text x="330.9" y="208.1">5</text>
<text x="341.6" y="204.6">4</text>
<text x="341.6" y="208.1">6</text>
<text x="248" y="213.4">9</text>
<text x="256.7" y="213.4">10</text>
<text x="330.9" y="211.7">7</text>
<text x="330.9" y="215.2">9</text>
<text x="339.6" y="215.2">10</text>
<text x="341.6" y="211.7">8</text>
<text x="248" y="217">11</text>
<text x="248" y="220.5">13</text>
<text x="256.7" y="217">12</text>
<text x="256.7" y="220.5">14</text>
<text x="330.9" y="218.7">11</text>
<text x="339.6" y="218.7">12</text>
<text x="248" y="224">15</text>
<text x="256.7" y="224">16</text>
<text x="330.9" y="222.2">13</text>
<text x="330.9" y="225.8">15</text>
<text x="339.6" y="222.2">14</text>
<text x="339.6" y="225.8">16</text>
</g>
<g font-size="2.5" fill="#00f">
<text x="243.8" y="198.3">R1</text>
<text x="243.8" y="201.8">B1</text>
<text x="261.4" y="198.3">G1</text>
<text x="261.4" y="201.8">GND</text>
<text x="326.7" y="203.6">B1</text>
<text x="326.7" y="200">R1</text>
<text x="344.3" y="203.6">GND</text>
<text x="344.3" y="200">G1</text>
<text x="243.8" y="205.3">R2</text>
<text x="243.8" y="208.8">B2</text>
<text x="261.4" y="205.3">G2</text>
<text x="261.4" y="208.8">GND</text>
<text x="326.7" y="207.1">R2</text>
<text x="344.3" y="207.1">G2</text>
<text x="243.8" y="212.4">A</text>
<text x="243.8" y="215.9">C</text>
<text x="262.9" y="215.5">D</text>
<text x="263.2" y="212.4">B</text>
<text x="326.7" y="210.6">B2</text>
<text x="326.7" y="214.1">A</text>
<text x="344.3" y="210.6">GND</text>
<text x="346.1" y="214.1">B</text>
<text x="242" y="219.4">CLK</text>
<text x="261.4" y="219.4">LAT</text>
<text x="324.9" y="221.2">CLK</text>
<text x="326.7" y="217.7">C</text>
<text x="344.3" y="221.2">LAT</text>
<text x="345.8" y="217.3">D</text>
<text x="243.8" y="223">OE</text>
<text x="261.4" y="223">GND</text>
<text x="326.7" y="224.7">OE</text>
<text x="344.3" y="224.7">GND</text>
</g>
<g font-size="2.1" fill="#00f">
<text x="72.4" y="169.3">EN</text>
<text x="72.4" y="172.8">VP</text>
<text x="96.7" y="169.3">D23</text>
<text x="96.7" y="172.8">D22</text>
<text x="72.4" y="176.4">VN</text>
<text x="72.4" y="179.9">D34</text>
<text x="96.7" y="179.9">RX0</text>
<text x="96.9" y="176.4">TX0</text>
<text x="72.4" y="183.4">D35</text>
<text x="96.7" y="183.4">D21</text>
<text x="72.4" y="187">D32</text>
<text x="72.4" y="190.5">D33</text>
<text x="96.7" y="187">D19</text>
<text x="96.7" y="190.5">D18</text>
<text x="72.4" y="194">D25</text>
<text x="72.4" y="197.5">D26</text>
<text x="96.9" y="197.5">TX2</text>
<text x="98" y="194">D5</text>
<text x="72.4" y="201.1">D27</text>
<text x="96.7" y="201.1">RX2</text>
<text x="72.4" y="204.6">D14</text>
<text x="72.4" y="208.1">D12</text>
<text x="98" y="204.6">D4</text>
<text x="98" y="208.1">D2</text>
<text x="72.4" y="211.6">D13</text>
<text x="72.4" y="215.2">GND</text>
<text x="96.1" y="215.2">GND</text>
<text x="96.7" y="211.6">D15</text>
<text x="72.4" y="218.7">VIN</text>
<text x="96.9" y="218.7">3V3</text>
</g>
</svg>
